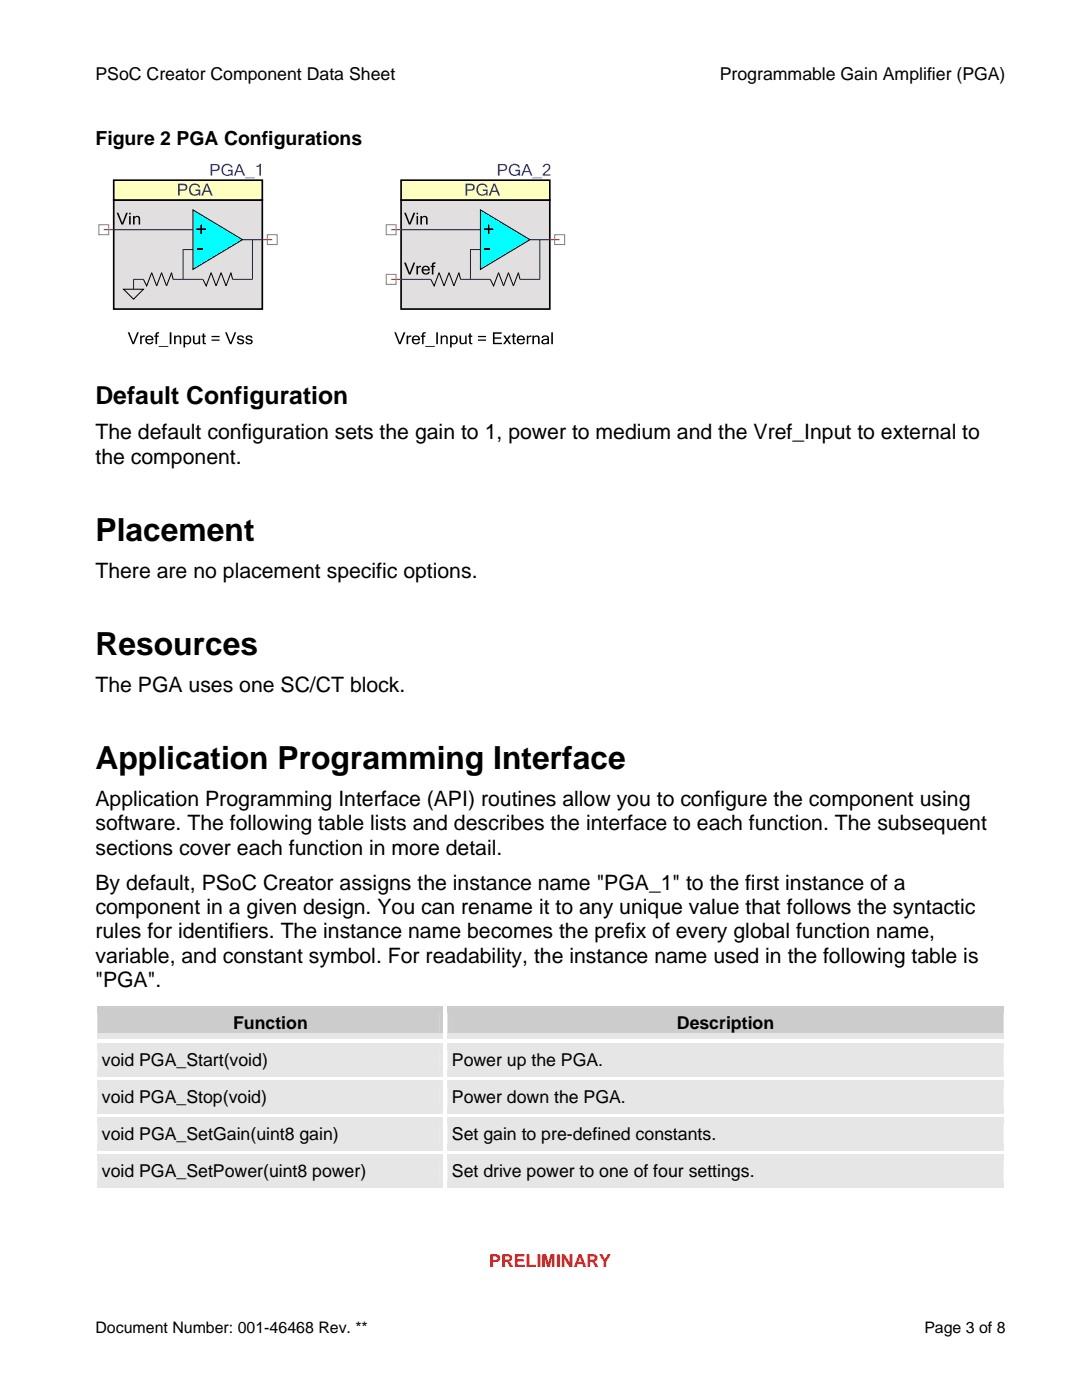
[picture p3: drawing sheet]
<svg xmlns="http://www.w3.org/2000/svg" width="216mm" height="279mm" viewBox="0 0 216 279" stroke-linecap="round" stroke-linejoin="round" font-family="sans-serif">
<path d="M22.7 39.9h29.6v21.8h-29.6z" fill="#e1dfdf"/>
<path d="M22.7 39.9h29.6v21.8h-29.6z" fill="none" stroke="#000" stroke-width=".33"/>
<path d="M26.6 55.8h2M48.4 47.8h3.9" fill="none" stroke="#000080" stroke-width=".2"/>
<path d="M22.7 36h29.6v3.9h-29.6z" fill="#ffffc0"/>
<path d="M22.7 36h29.6v3.9h-29.6z" fill="none" stroke="#000" stroke-width=".33"/>
<path d="M35.5 36.7h.9a.74 .74 0 0 1 1 .7 .74 .74 0 0 1-.9 .7h-.6v.9h-.4zM35.9 37v.8h.6a.45 .45 0 0 0 .6-.4 .45 .45 0 0 0-.6-.4zM38 37a1.14 1.14 0 0 1 1.9 .4h-.3a.85 .85 0 0 0-1.2-.4 .85 .85 0 0 0-.3 1.1 .89 .89 0 0 0 .6 .7 .89 .89 0 0 0 .9-.3v-.4h-.6v-.3h1v1.2h-.3l-.1-.2a1.22 1.22 0 0 1-1.7-.1 1.22 1.22 0 0 1 .1-1.7zM41.3 37l-.4 1.1h.8zM41.1 36.7h.4l.9 2.3h-.3l-.3-.7h-1l-.3 .7h-.3z" fill-rule="evenodd" fill="#00f"/>
<path d="M23.3 42.5h.3l.8 2 .8-2h.3l-.9 2.3h-.4zM25.8 43.1h.3v1.7h-.3zM25.8 42.5h.3v.3h-.3zM26.5 43.1h.4v.2l.3-.2a.57 .57 0 0 1 .8 .6v1.1h-.3l-.1-1.3-.3-.2-.4 .3v1.2h-.4z" fill-rule="evenodd" fill="#000"/>
<path d="M20.7 45.8h2" fill="none" stroke="#a52a2a" stroke-width=".2"/>
<path d="M19.7 44.9h2v1.9h-2z" fill="none" stroke="#808080" stroke-width=".2"/>
<path d="M42 32.7h.9a.74 .74 0 0 1 1 .7 .74 .74 0 0 1-1 .7h-.6v1h-.3zM42.3 33v.9h.6a.45 .45 0 0 0 .6-.5 .45 .45 0 0 0-.6-.4zM44.5 33a1.14 1.14 0 0 1 1.9 .4h-.3a.85 .85 0 0 0-1.2-.4 .85 .85 0 0 0-.4 1.2 .9 .9 0 0 0 .7 .7 .9 .9 0 0 0 .9-.4v-.3h-.6v-.3h.9v1.2h-.2l-.1-.3a1.22 1.22 0 0 1-1.7-.1 1.22 1.22 0 0 1 .1-1.7zM47.8 33l-.5 1.1h.9zM47.6 32.7h.3l1 2.4h-.3l-.3-.7h-1.1l-.2 .7h-.3zM48.9 35.4h1.9v.2h-1.9zM51.2 33.1h.3l.3-.4h.3v2.4h-.3v-1.9l-.6 .1z" fill-rule="evenodd" fill="#00f"/>
<path d="M22.7 45.8h15.8M26.6 55.8v1.9M38.5 49.8h-2v6M50.4 47.8v8" fill="none" stroke="#000080" stroke-width=".2"/>
<path d="M24.7 57.7h3.9l-2 2z" fill="#e1dfdf"/>
<path d="M24.7 57.7h3.9l-2 2z" fill="none" stroke="#000" stroke-width=".2"/>
<path d="M52.3 47.8h2" fill="none" stroke="#a52a2a" stroke-width=".2"/>
<path d="M53.3 46.8h2v2h-2z" fill="none" stroke="#808080" stroke-width=".2"/>
<path d="M34.5 55.8h6M46.4 55.8h4" fill="none" stroke="#000080" stroke-width=".2"/>
<path d="M38.5 41.9l9.9 5.9-9.9 6z" fill="#0ff"/>
<path d="M28.6 55.8l.7 1.3 1-2.7 1 2.7 .9-2.7 1 2.7 1-2.7 .3 1.4M38.5 41.9l9.9 5.9-9.9 6zM40.5 55.8l.6 1.3 1-2.7 1 2.7 1-2.7 1 2.7 1-2.7 .3 1.4" fill="none" stroke="#000" stroke-width=".2"/>
<path d="M39.2 45.6h.8v-.8h.3v.8h.8v.3h-.8v.8h-.3v-.8h-.8z" fill-rule="evenodd" fill="#000"/>
<path d="M39.4 49.6h1.1v.3h-1.1z" fill="#000"/>
<path d="M80 39.9h29.7v21.8h-29.7z" fill="#e1dfdf"/>
<path d="M80 39.9h29.7v21.8h-29.7z" fill="none" stroke="#000" stroke-width=".33"/>
<path d="M84 55.8h2M105.7 47.8h4" fill="none" stroke="#000080" stroke-width=".2"/>
<path d="M80 36h29.7v3.9h-29.7z" fill="#ffffc0"/>
<path d="M80 36h29.7v3.9h-29.7z" fill="none" stroke="#000" stroke-width=".33"/>
<path d="M92.9 36.7h.9a.73 .73 0 0 1 .9 .7 .73 .73 0 0 1-.9 .7h-.6v.9h-.3zM93.2 37v.8h.6a.44 .44 0 0 0 .6-.4 .44 .44 0 0 0-.6-.4zM95.4 37a1.12 1.12 0 0 1 1.9 .4h-.4a.88 .88 0 0 0-1.2-.3 .88 .88 0 0 0-.2 1.3l.5 .4a.76 .76 0 0 0 1-.7h-.6v-.3h.9v1.2h-.2l-.1-.2a1.22 1.22 0 0 1-1.7-.1 1.22 1.22 0 0 1 .1-1.7zM98.6 37l-.4 1.1h.9zM98.5 36.7h.3l1 2.3h-.4l-.3-.7h-1l-.2 .7h-.4z" fill-rule="evenodd" fill="#00f"/>
<g fill="#000">
<path d="M80.6 52.4h.4l.7 2 .8-2h.3l-.9 2.4h-.3zM83.1 53.1h.3v.2l.3-.2 .3-.1v.3h-.3l-.3 .3v1.2h-.3zM84.3 53.3a.84 .84 0 0 1 1-.2 .84 .84 0 0 1 .5 .9h-1.3a.51 .51 0 0 0 .3 .5 .51 .51 0 0 0 .6-.2h.3a.88 .88 0 0 1-1.3 .3 .88 .88 0 0 1-.1-1.3zM84.6 53.4l-.1 .3h.9l-.3-.4zM86.4 52.4h.5v.2l-.4 .2v.3h.3v.2h-.3v1.5h-.3v-1.5h-.3v-.2h.3z" fill-rule="evenodd"/>
<path d="M80.6 42.5h.4l.7 2 .8-2h.4l-1 2.3h-.3zM83.1 43.1h.3v1.7h-.3zM83.1 42.5h.3v.3h-.3zM83.9 43.1h.3v.2l.3-.2a.58 .58 0 0 1 .8 .6v1.1h-.3v-1.3l-.3-.2-.5 .3v1.2h-.3z" fill-rule="evenodd"/>
</g>
<path d="M78.1 45.8h1.9M78.1 55.8h1.9" fill="none" stroke="#a52a2a" stroke-width=".2"/>
<path d="M77.1 44.9h1.9v1.9h-1.9zM77.1 54.8h1.9v1.9h-1.9z" fill="none" stroke="#808080" stroke-width=".2"/>
<path d="M99.4 32.7h.9a.74 .74 0 0 1 .9 .7 .74 .74 0 0 1-.9 .7h-.6v1h-.3zM99.7 33v.9h.6a.45 .45 0 0 0 .6-.5 .45 .45 0 0 0-.6-.4zM101.8 33a1.14 1.14 0 0 1 1.9 .4h-.3a.85 .85 0 0 0-1.1-.4 .85 .85 0 0 0-.4 1.2 .89 .89 0 0 0 .7 .7 .89 .89 0 0 0 .9-.4v-.3h-.7v-.3h1v1.2h-.3v-.3a1.22 1.22 0 0 1-1.7-.1 1.22 1.22 0 0 1 0-1.7zM105.1 33l-.4 1.1h.8zM104.9 32.7h.4l1 2.4h-.4l-.3-.7h-1l-.3 .7h-.3zM106.2 35.4h2v.2h-2zM108.5 32.9a.77 .77 0 0 1 1.2 .1 .77 .77 0 0 1-.3 1.1l-.7 .7h1.2v.3h-1.7l.3-.6a1.59 1.59 0 0 0 1-1.3l-.4-.3-.3 .1-.2 .4h-.3z" fill-rule="evenodd" fill="#00f"/>
<path d="M80 45.8h15.9M80 55.8h4M91.9 55.8h5.9M95.9 49.8h-2v6M107.7 47.8v8h-3.9" fill="none" stroke="#000080" stroke-width=".2"/>
<path d="M109.7 47.8h2" fill="none" stroke="#a52a2a" stroke-width=".2"/>
<path d="M110.7 46.8h2v2h-2z" fill="none" stroke="#808080" stroke-width=".2"/>
<path d="M95.9 41.9l9.8 5.9-9.8 6z" fill="#0ff"/>
<path d="M86 55.8l.6 1.3 1-2.7 1 2.7 1-2.7 1 2.7 1-2.7 .3 1.4M95.9 41.9l9.8 5.9-9.8 6zM97.8 55.8l.7 1.3 1-2.7 1 2.7 1-2.7 .9 2.7 1-2.7 .4 1.4" fill="none" stroke="#000" stroke-width=".2"/>
<g fill="#000">
<path d="M96.5 45.6h.8v-.8h.4v.8h.7v.3h-.7v.8h-.4v-.8h-.8z" fill-rule="evenodd"/>
<path d="M25.5 66.3h.3l.8 2 .8-2h.3l-.9 2.4h-.4zM28 67h.3v.2l.3-.2h.3v.2l-.4 .1-.2 .2v1.2h-.3zM29.2 67.2a.83 .83 0 0 1 1-.2 .83 .83 0 0 1 .4 .9h-1.3a.51 .51 0 0 0 .4 .6 .51 .51 0 0 0 .6-.3h.3a.87 .87 0 0 1-1.3 .4 .87 .87 0 0 1-.1-1.4zM29.5 67.3l-.2 .4h1a.49 .49 0 0 0-.3-.5 .49 .49 0 0 0-.5 .1zM31.2 66.4l.5-.1v.3l-.3 .1-.1 .3h.4v.2h-.4v1.5h-.3v-1.5h-.2v-.2h.2zM31.7 69h1.9v.2h-1.9zM33.9 66.3h.3v2.4h-.3zM34.7 67h.4v.2l.3-.2a.58 .58 0 0 1 .8 .6v1.1h-.3l-.1-1.3-.3-.2-.4 .3v1.2h-.4zM36.6 67h.3v.2a.76 .76 0 0 1 1-.1 .76 .76 0 0 1 .2 1 .74 .74 0 0 1-1.2 .5v.7h-.3zM37.1 67.3l-.2 .2v.8a.62 .62 0 0 0 1-.3 .62 .62 0 0 0-.5-.8zM38.5 67h.3v1.3l.3 .2 .5-.3v-1.2h.3v1.7h-.3v-.2l-.3 .2a.58 .58 0 0 1-.8-.6zM40.4 66.5h.4v.5h.2v.2h-.2v1v.2l.3 .1v.2a.43 .43 0 0 1-.5 0 .43 .43 0 0 1-.2-.5v-1h-.2v-.2h.2zM42.2 67h1.6v.3h-1.6zM42.2 67.8h1.6v.2h-1.6zM44.9 66.3h.4l.7 2 .8-2h.3l-.9 2.4h-.3zM47.5 67.1l.5-.2a.55 .55 0 0 1 .7 .5h-.3a.37 .37 0 0 0-.4-.2 .37 .37 0 0 0-.4 .3 1.41 1.41 0 0 1 1.1 .7 .75 .75 0 0 1-.7 .5 .75 .75 0 0 1-.7-.5h.3l.2 .3h.2l.3-.1 .1-.3a1.38 1.38 0 0 1-1.1-.7zM49.2 67.1l.5-.2a.58 .58 0 0 1 .7 .5h-.3a.37 .37 0 0 0-.4-.2 .37 .37 0 0 0-.4 .3 1.34 1.34 0 0 1 1.1 .7 .75 .75 0 0 1-.7 .5 .75 .75 0 0 1-.7-.5h.3v.2l.4 .1 .3-.1 .1-.3a1.44 1.44 0 0 1-1.1-.7z" fill-rule="evenodd"/>
<path d="M78.7 66.3h.3l.8 2 .7-2h.4l-1 2.4h-.3zM81.1 67h.3v.2l.3-.2h.4v.2l-.4 .1-.3 .2v1.2h-.3zM82.4 67.2a.84 .84 0 0 1 1-.2 .84 .84 0 0 1 .4 .9h-1.3a.51 .51 0 0 0 .4 .6 .51 .51 0 0 0 .6-.3h.3a.88 .88 0 0 1-1.3 .4 .88 .88 0 0 1-.1-1.4zM82.7 67.3l-.2 .4h1a.5 .5 0 0 0-.3-.5 .5 .5 0 0 0-.5 .1zM84.4 66.4l.5-.1v.3l-.4 .1v.3h.4v.2h-.4v1.5h-.3v-1.5h-.3v-.2h.3zM84.9 69h1.9v.2h-1.9zM87.1 66.3h.3v2.4h-.3zM87.9 67h.3v.2l.4-.2a.57 .57 0 0 1 .7 .6v1.1h-.3v-1.3l-.3-.2-.5 .3v1.2h-.3zM89.8 67h.3v.2a.76 .76 0 0 1 1-.1 .76 .76 0 0 1 .2 1 .74 .74 0 0 1-1.2 .5v.7h-.3zM90.3 67.3l-.2 .2v.8a.55 .55 0 0 0 .8 .1 .55 .55 0 0 0 .1-.8l-.2-.4zM91.7 67h.3v1.3l.3 .2 .5-.3v-1.2h.3v1.7h-.3v-.2l-.3 .2a.57 .57 0 0 1-.8-.6zM93.6 66.5h.3v.5h.3v.2h-.3v1l.1 .2 .3 .1v.2a.44 .44 0 0 1-.5-.1 .44 .44 0 0 1-.2-.4v-1h-.2v-.2h.2zM95.4 67h1.6v.3h-1.6zM95.4 67.8h1.6v.2h-1.6zM98.4 66.3h1.7v.3h-1.4v.7h1.3v.3h-1.3v.8h1.5v.3h-1.8zM100.4 67h.4l.4 .6 .4-.6h.4l-.6 .8 .6 .9h-.4l-.4-.7-.4 .7h-.4l.6-.9zM102.3 66.5h.3v.5h.3v.2h-.3v1l.1 .2 .3 .1v.2a.43 .43 0 0 1-.5 0 .43 .43 0 0 1-.2-.5v-1h-.2v-.2h.2zM103.3 67.2a.83 .83 0 0 1 1-.2 .83 .83 0 0 1 .5 .9h-1.4a.51 .51 0 0 0 .4 .6 .51 .51 0 0 0 .6-.3h.3a.87 .87 0 0 1-1.3 .4 .87 .87 0 0 1-.1-1.4zM103.6 67.3l-.2 .4h1a.49 .49 0 0 0-.3-.5 .49 .49 0 0 0-.5 .1zM105.1 67h.3v.2l.3-.2h.3v.2l-.3 .1-.3 .2v1.2h-.3zM106.2 67h.4v.2l.3-.2a.58 .58 0 0 1 .8 .6v1.1h-.3l-.1-1.3-.3-.2-.4 .3v1.2h-.4zM108.4 68a.4 .4 0 0 0 .2 .5 .4 .4 0 0 0 .5-.2l.1-.4zM108.3 67.1a.75 .75 0 0 1 .8-.2 .75 .75 0 0 1 .4 .7v1.1h-.3v-.2a.61 .61 0 0 1-.9 .2 .61 .61 0 0 1 0-.9l.9-.2v-.1a.45 .45 0 0 0-.4-.3 .45 .45 0 0 0-.4 .3h-.3zM110 66.3h.3v2.4h-.3z" fill-rule="evenodd"/>
</g>
<path d="M96.7 49.6h1.1v.3h-1.1z" fill="#000"/>
<g fill="#ccc">
<path d="M19.4 200.9h69.1v6.6h-69.1z"/>
<path d="M20.3 202.1h67.3v4.1h-67.3z"/>
<path d="M89.3 200.9h111v6.6h-111z"/>
<path d="M90.2 202.1h109.2v4.1h-109.2z"/>
</g>
<g fill="#fff">
<path d="M18.6 200.1h.8v2h-.8z"/>
<path d="M18.6 200.1h69.9v.8h-69.9z"/>
</g>
<path d="M19.4 200.9h69.1v1.2h-69.1z" fill="#ccc"/>
<g fill="#fff">
<path d="M88.5 200.1h.8v2h-.8z"/>
<path d="M89.3 200.1h111v.8h-111z"/>
</g>
<path d="M89.3 200.9h111v1.2h-111z" fill="#ccc"/>
<g fill="#fff">
<path d="M200.3 200.1h.7v2h-.7z"/>
<path d="M200.3 200.1h.7v.8h-.7z"/>
</g>
<path d="M18.8 206.2h70.4v1.3h-70.4z" fill="#e6e6e6"/>
<path d="M18.6 202.1h.8v5.4h-.8z" fill="#fff"/>
<path d="M88.6 206.2h112.3v1.3h-112.3z" fill="#e6e6e6"/>
<g fill="#fff">
<path d="M88.5 202.1h.8v5.4h-.8z"/>
<path d="M200.3 202.1h.7v5.4h-.7z"/>
</g>
<g fill="#e6e6e6">
<path d="M19.4 208.3h69.1v6.6h-69.1z"/>
<path d="M20.3 209.5h67.3v4.1h-67.3z"/>
<path d="M89.3 208.3h111v6.6h-111z"/>
<path d="M90.2 209.5h109.2v4.1h-109.2z"/>
</g>
<g fill="#fff">
<path d="M18.6 207.5h.8v2h-.8z"/>
<path d="M19.4 207.5h69.1v.7h-69.1z"/>
</g>
<path d="M19.4 208.2h69.1v1.3h-69.1z" fill="#e6e6e6"/>
<g fill="#fff">
<path d="M88.5 207.5h.8v2h-.8z"/>
<path d="M89.3 207.5h111v.7h-111z"/>
</g>
<path d="M89.3 208.2h111v1.3h-111z" fill="#e6e6e6"/>
<path d="M200.3 207.5h.7v2h-.7z" fill="#fff"/>
<path d="M18.8 213.6h70.4v1.3h-70.4z" fill="#e6e6e6"/>
<path d="M18.6 209.5h.8v5.4h-.8z" fill="#fff"/>
<path d="M88.6 213.6h112.3v1.3h-112.3z" fill="#e6e6e6"/>
<g fill="#fff">
<path d="M88.5 209.5h.8v5.4h-.8z"/>
<path d="M200.3 209.5h.7v5.4h-.7z"/>
</g>
<g fill="#e6e6e6">
<path d="M19.4 215.6h69.1v6.6h-69.1z"/>
<path d="M20.3 216.9h67.3v4.1h-67.3z"/>
<path d="M89.3 215.6h111v6.6h-111z"/>
<path d="M90.2 216.9h109.2v4.1h-109.2z"/>
</g>
<g fill="#fff">
<path d="M18.6 214.9h.8v2h-.8z"/>
<path d="M19.4 214.9h69.1v.7h-69.1z"/>
</g>
<path d="M19.4 215.6h69.1v1.3h-69.1z" fill="#e6e6e6"/>
<g fill="#fff">
<path d="M88.5 214.9h.8v2h-.8z"/>
<path d="M89.3 214.9h111v.7h-111z"/>
</g>
<path d="M89.3 215.6h111v1.3h-111z" fill="#e6e6e6"/>
<path d="M200.3 214.9h.7v2h-.7z" fill="#fff"/>
<path d="M18.8 221h70.4v1.2h-70.4z" fill="#e6e6e6"/>
<path d="M18.6 216.9h.8v5.3h-.8z" fill="#fff"/>
<path d="M88.6 221h112.3v1.2h-112.3z" fill="#e6e6e6"/>
<g fill="#fff">
<path d="M88.5 216.9h.8v5.3h-.8z"/>
<path d="M200.3 216.9h.7v5.3h-.7z"/>
</g>
<g fill="#e6e6e6">
<path d="M19.4 223h69.1v6.6h-69.1z"/>
<path d="M20.3 224.3h67.3v4.1h-67.3z"/>
<path d="M89.3 223h111v6.6h-111z"/>
<path d="M90.2 224.3h109.2v4.1h-109.2z"/>
</g>
<g fill="#fff">
<path d="M18.6 222.2h.8v2.1h-.8z"/>
<path d="M19.4 222.2h69.1v.8h-69.1z"/>
</g>
<path d="M19.4 223h69.1v1.3h-69.1z" fill="#e6e6e6"/>
<g fill="#fff">
<path d="M88.5 222.2h.8v2.1h-.8z"/>
<path d="M89.3 222.2h111v.8h-111z"/>
</g>
<path d="M89.3 223h111v1.3h-111z" fill="#e6e6e6"/>
<path d="M200.3 222.2h.7v2.1h-.7z" fill="#fff"/>
<path d="M18.8 228.4h70.4v1.2h-70.4z" fill="#e6e6e6"/>
<path d="M18.6 224.3h.8v5.3h-.8z" fill="#fff"/>
<path d="M88.6 228.4h112.3v1.2h-112.3z" fill="#e6e6e6"/>
<g fill="#fff">
<path d="M88.5 224.3h.8v5.3h-.8z"/>
<path d="M200.3 224.3h.7v5.3h-.7z"/>
</g>
<g fill="#e6e6e6">
<path d="M19.4 230.4h69.1v6.6h-69.1z"/>
<path d="M20.3 231.7h67.3v4.1h-67.3z"/>
<path d="M89.3 230.4h111v6.6h-111z"/>
<path d="M90.2 231.7h109.2v4.1h-109.2z"/>
</g>
<g fill="#fff">
<path d="M18.6 229.6h.8v2.1h-.8z"/>
<path d="M19.4 229.6h69.1v.8h-69.1z"/>
</g>
<path d="M19.4 230.4h69.1v1.3h-69.1z" fill="#e6e6e6"/>
<g fill="#fff">
<path d="M88.5 229.6h.8v2.1h-.8z"/>
<path d="M89.3 229.6h111v.8h-111z"/>
</g>
<path d="M89.3 230.4h111v1.3h-111z" fill="#e6e6e6"/>
<path d="M200.3 229.6h.7v2.1h-.7z" fill="#fff"/>
<path d="M19 237h69.9" fill="none" stroke="#e6e6e6" stroke-width=".2"/>
<path d="M18.8 235.7h70.4v1.3h-70.4z" fill="#e6e6e6"/>
<g fill="#fff">
<path d="M18.6 231.7h.8v6.1h-.8z"/>
<path d="M18.6 237h69.9v.8h-69.9z"/>
</g>
<path d="M88.9 237h111.8" fill="none" stroke="#e6e6e6" stroke-width=".2"/>
<path d="M88.6 235.7h112.3v1.3h-112.3z" fill="#e6e6e6"/>
<g fill="#fff">
<path d="M88.5 231.7h.8v6.1h-.8z"/>
<path d="M89.3 237h111v.8h-111z"/>
<path d="M200.3 231.7h.7v6.1h-.7z"/>
<path d="M200.3 237h.7v.8h-.7z"/>
</g>
<g font-size="6.3">
<text x="19" y="107.9">Placement</text>
<text x="19" y="130.6">Resources</text>
<text x="19" y="153.4">Application Programming Interface</text>
</g>
<text font-size="4.9" x="19" y="80.6">Default Configuration</text>
<g font-size="4.2">
<text x="19" y="87.7">The default configuration sets the gain to 1, power to medium and the Vref_Input to external to</text>
<text x="19" y="92.6">the component.</text>
<text x="19" y="115.3">There are no placement specific options.</text>
<text x="19" y="138">The PGA uses one SC/CT block.</text>
<text x="19" y="160.8">Application Programming Interface (API) routines allow you to configure the component using</text>
<text x="19" y="165.7">software. The following table lists and describes the interface to each function. The subsequent</text>
<text x="19" y="170.5">sections cover each function in more detail.</text>
<text x="19" y="177.5">By default, PSoC Creator assigns the instance name &quot;PGA_1&quot; to the first instance of a</text>
<text x="19" y="182.4">component in a given design. You can rename it to any unique value that follows the syntactic</text>
<text x="19" y="187.3">rules for identifiers. The instance name becomes the prefix of every global function name,</text>
<text x="19" y="192.1">variable, and constant symbol. For readability, the instance name used in the following table is</text>
<text x="19" y="197">&quot;PGA&quot;.</text>
</g>
<text font-size="3.9" x="19" y="29">Figure 2 PGA Configurations</text>
<g font-size="3.5">
<text x="19" y="16">PSoC Creator Component Data Sheet</text>
<text x="143.6" y="16">Programmable Gain Amplifier (PGA)</text>
<text x="46.5" y="205.4">Function</text>
<text x="135.1" y="205.4">Description</text>
<text x="20.3" y="212.8">void PGA_Start(void)</text>
<text x="90.2" y="212.8">Power up the PGA.</text>
<text x="20.3" y="220.2">void PGA_Stop(void)</text>
<text x="90.2" y="220.2">Power down the PGA.</text>
<text x="20.3" y="227.6">void PGA_SetGain(uint8 gain)</text>
<text x="90.2" y="227.6">Set gain to pre-defined constants.</text>
<text x="20.3" y="235">void PGA_SetPower(uint8 power)</text>
<text x="90.2" y="235">Set drive power to one of four settings.</text>
</g>
<text font-size="3.5" fill="#f00" x="97.6" y="252.8">PRELIMINARY</text>
<g font-size="3.2">
<text x="19" y="266">Document Number: 001-46468 Rev. **</text>
<text x="184.4" y="266">Page 3 of 8</text>
</g>
</svg>
